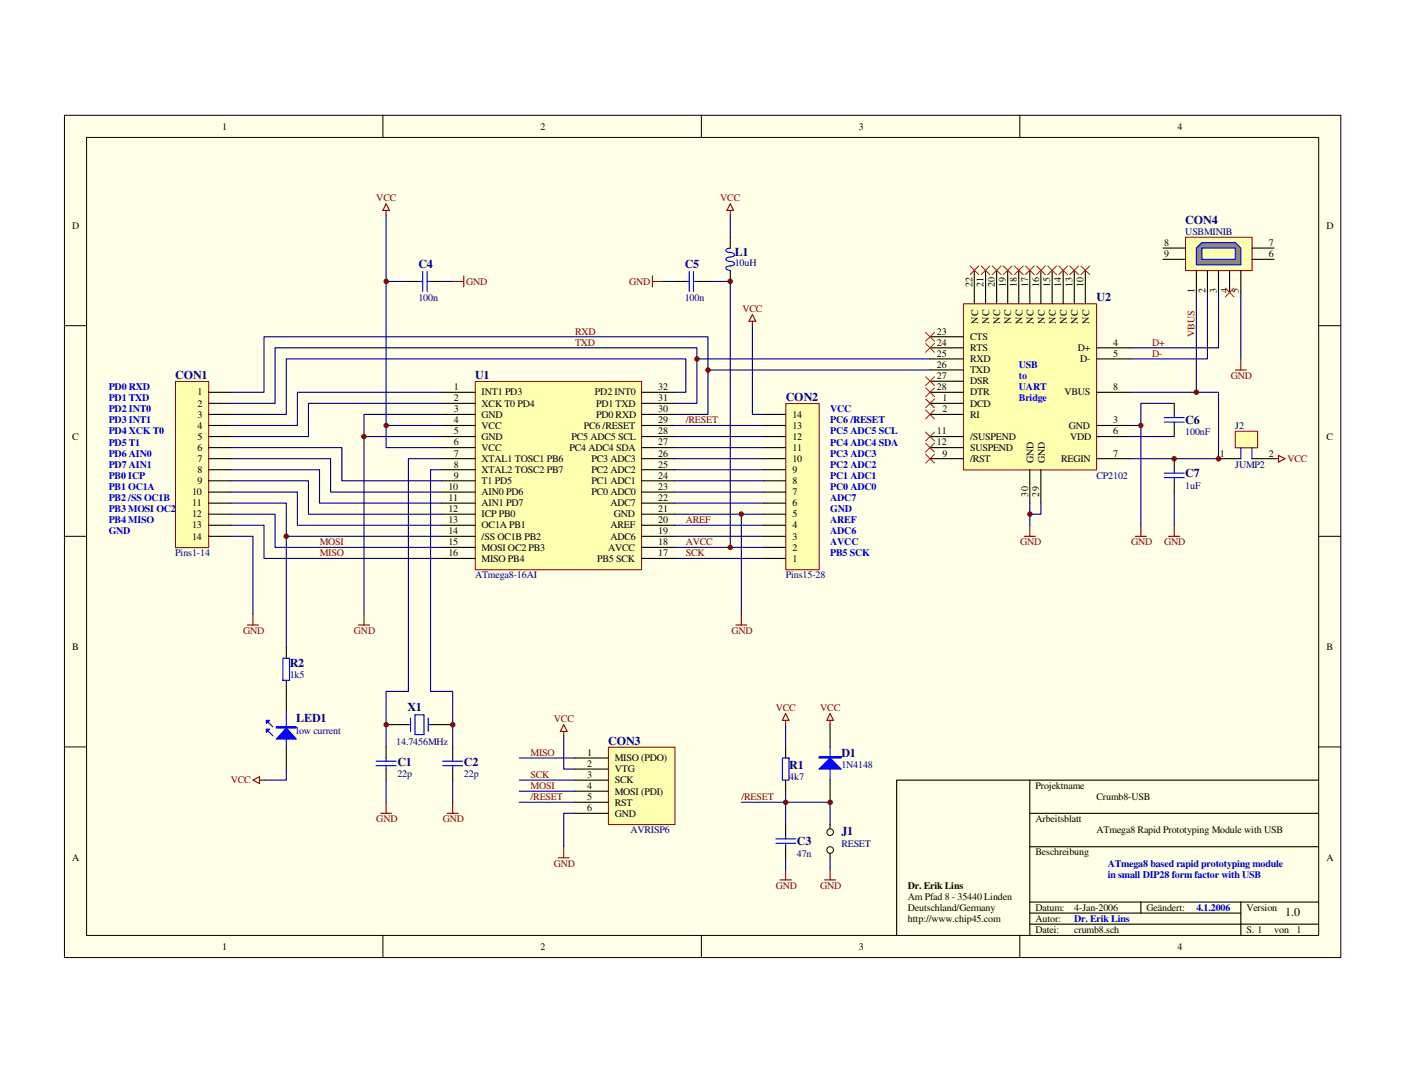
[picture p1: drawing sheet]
<svg xmlns="http://www.w3.org/2000/svg" width="279mm" height="216mm" viewBox="0 0 279 216" stroke-linecap="round" stroke-linejoin="round" font-family="sans-serif">
<path d="M12.8 22.9h254v167.6h-254z" fill="#ffffe8"/>
<g fill="none" stroke="#000" stroke-width=".2">
<path d="M12.8 22.9h254v167.6h-254zM17.2 27.3h245.2v158.8h-245.2zM76.2 22.9v4.4M139.6 22.9v4.4M202.9 22.9v4.4M12.8 64.8h4.4M262.4 64.8h4.4M12.8 106.7h4.4M262.4 106.7h4.4M12.8 148.6h4.4M262.4 148.6h4.4M76.2 186.1v4.4"/>
<path d="M139.6 186.1v4.4M202.9 186.1v4.4"/>
</g>
<g fill="none" stroke="#000" stroke-width=".22">
<path d="M81.3 56h2.2M85.7 56h2.2M57 128.8v2.2M57 135.4v6.6M57 148.6v4.4M76.8 148.6v2.2M76.8 153v2.2M76.8 144.2h4.5M85.7 144.2h4.4M90.1 148.6v2.2M90.1 153v2.2M204.9 155.2v30.9"/>
<path d="M262.4 155.2h-84v30.9M204.9 179.5h57.5M204.9 161.8h57.5M204.9 168.5h57.5M227 179.5v2.2M246.9 179.5v6.6M204.9 181.7h42M204.9 183.9h57.5"/>
</g>
<path d="M90.1 56h2.2M92.3 54.9v2.2M149.7 62.6l.7 1.3h-1.3zM149.7 63.9v.9M76.8 159.6v2.2M90.1 159.6v2.2M75.7 161.8h2.2M89 161.8h2.2" fill="none" stroke="#800000" stroke-width=".22"/>
<g fill="none" stroke="#00f" stroke-width=".22">
<path d="M83.5 56h.6M84.1 54v4M85 56h.7M85 54v4M56.3 131h1.3v4.4h-1.3zM53.4 143.8l.9 .9M53.4 145.5l.9 .9M57 142v6.6M74.8 152.4h4M74.8 151.5h4M76.8 150.8v.7M76.8 152.4v.6"/>
<path d="M81.3 144.2h.4M81.7 142.9v2.6M82.6 142.2h1.8v4h-1.8zM85.2 142.9v2.6M85.2 144.2h.5M88.1 152.4h4M88.1 151.5h4M90.1 150.8v.7M90.1 152.4v.6"/>
</g>
<path d="M87.9 56h2.2M76.8 155.2v4.4M90.1 155.2v4.4" fill="none" stroke="#000080" stroke-width=".22"/>
<path d="M57 144.9l2 2.2h-4z" fill="#00f"/>
<path d="M55 144.7h4v.2h-4zM57 144.9l2 2.2h-4z" fill="none" stroke="#00f" stroke-width=".22"/>
<path d="M55 144.8h4" fill="none" stroke="#00f" stroke-width=".21"/>
<path d="M53 143.3h.6l-.6 .7z" fill="#00f"/>
<path d="M53 143.3h.6l-.6 .7z" fill="none" stroke="#00f" stroke-width=".22"/>
<path d="M53 145.1h.6l-.6 .7z" fill="#00f"/>
<path d="M53 145.1h.6l-.6 .7z" fill="none" stroke="#00f" stroke-width=".22"/>
<path d="M50.3 155.2l1.3-.6v1.3zM51.6 155.2h.9" fill="none" stroke="#800000" stroke-width=".22"/>
<path d="M121.1 148.7h13.2v15.4h-13.2z" fill="#ffffb0"/>
<path d="M121.1 148.7h13.2v15.4h-13.2z" fill="none" stroke="#800000" stroke-width=".2"/>
<g fill="none" stroke="#000" stroke-width=".22">
<path d="M114.4 150.8h6.6M114.4 153h6.6M114.4 155.2h6.6M114.4 157.4h6.6M114.4 159.6h6.6M156.3 148.6v2.2M156.3 155.2v2.2M165.2 144.2v4.4M165.2 155.2v4.4M114.4 161.8h6.6M156.3 164v2.2M156.3 168.5v2.2"/>
<path d="M165.2 164v.9M165.2 169.8v.9"/>
</g>
<path d="M103.3 150.8h11.1M103.3 155.2h11.1M112.2 146.4v6.6h2.2M147.5 159.6h8.8M156.3 144.2v4.4M156.3 157.4v6.6M114.4 161.8h-2.2v6.7M156.3 170.7v2.2" fill="none" stroke="#000080" stroke-width=".22"/>
<path d="M112.2 144.2l.7 1.3h-1.4zM112.2 145.5v.9M156.3 143.3v.9M156.3 142l.7 1.3h-1.3zM111.1 170.7h2.2M112.2 168.5v2.2M155.2 175.1h2.3M156.3 172.9v2.2" fill="none" stroke="#800000" stroke-width=".22"/>
<path d="M155.7 150.8h1.3v4.4h-1.3zM163 150.6h4.4v.2h-4.4zM165.2 148.6v6.6M154.4 167.8h3.9M154.4 166.9h3.9M156.3 166.2v.7M156.3 167.8v.7" fill="none" stroke="#00f" stroke-width=".22"/>
<g fill="none" stroke="#000" stroke-width=".2">
<circle cx="165.2" cy="165.6" r=".66"/>
<circle cx="165.2" cy="169.1" r=".66"/>
</g>
<path d="M163 150.7h4.4" fill="none" stroke="#00f" stroke-width=".21"/>
<path d="M163 153l2.2-2.2 2.2 2.2z" fill="#00f"/>
<path d="M136.5 56h.7M137.2 54v4M138 56h.7M138 54v4M145.3 49.4a.72 .72 0 0 0-.9 .4 .77 .77 0 0 0 .9 .4 .6 .6 0 0 1 .8 .7l-.8 .2a.78 .78 0 0 0-.9 .5 1.03 1.03 0 0 0 1.3 .5l.5 .4a.96 .96 0 0 1-1.2 .4l-.5 .3-.1 .1a.78 .78 0 0 0 .9 .5M165.2 150.8l2.2 2.2h-4.4z" fill="none" stroke="#00f" stroke-width=".22"/>
<path d="M129.8 54.9v2.2M129.8 56h2.3M145.3 40.6l.7 1.3h-1.3zM145.3 41.9v.9M165.2 142l.7 1.3h-1.4zM165.2 143.3v.9M164.1 175.1h2.2M165.2 172.9v2.2" fill="none" stroke="#800000" stroke-width=".22"/>
<path d="M132.1 56h2.2M140.9 56h4.4M145.3 42.8v4.4M57 153v2.2h-4.5M103.3 159.6h11.1M103.3 157.4h11.1M156.3 159.6h8.9v4.4M165.2 170.7v2.2" fill="none" stroke="#000080" stroke-width=".22"/>
<path d="M134.3 56h2.2M138.7 56h2.2M145.3 47.2v2.2M145.3 53.8v2.2" fill="none" stroke="#000" stroke-width=".22"/>
<path d="M94.6 75.9h33.1v37.5h-33.1z" fill="#ffffb0"/>
<path d="M94.6 75.9h33.1v37.5h-33.1z" fill="none" stroke="#800000" stroke-width=".2"/>
<g fill="none" stroke="#000" stroke-width=".22">
<path d="M87.9 78.1h6.6M127.6 78.1h6.7M87.9 80.3h6.6M87.9 82.5h6.6M87.9 84.7h6.6M87.9 86.9h6.6M87.9 89.1h6.6M87.9 91.3h6.6M87.9 93.5h6.6M87.9 95.7h6.6M87.9 97.9h6.6M127.6 80.3h6.7"/>
<path d="M127.6 82.5h6.7M127.6 84.7h6.7M127.6 86.9h6.7M127.6 89.1h6.7M127.6 91.3h6.7M127.6 93.5h6.7M127.6 95.7h6.7M127.6 97.9h6.7M87.9 100.1h6.6M87.9 102.3h6.6M87.9 104.5h6.6M87.9 106.7h6.6"/>
<path d="M87.9 108.9h6.6M87.9 111.1h6.6M127.6 100.1h6.7M127.6 102.3h6.7M127.6 104.5h6.7M127.6 106.7h6.7M127.6 108.9h6.7M127.6 111.1h6.7"/>
</g>
<path d="M35 75.9h6.5v33.1h-6.5z" fill="#ffffb0"/>
<path d="M34.9 75.9h6.6v33.1h-6.6z" fill="none" stroke="#800000" stroke-width=".2"/>
<g fill="none" stroke="#000" stroke-width=".22">
<path d="M41.5 78.1h4.4M41.5 80.3h4.4M41.5 82.5h4.4M41.5 84.7h4.4M41.5 86.9h4.4M41.5 89.1h4.4M41.5 91.3h4.4M41.5 93.5h4.4M41.5 95.7h4.4M41.5 97.9h4.4M41.5 100.1h4.4M41.5 102.3h4.4"/>
<path d="M41.5 104.5h4.4M41.5 106.7h4.4"/>
</g>
<path d="M156.4 80.3h6.6v33.1h-6.6z" fill="#ffffb0"/>
<path d="M156.4 80.3h6.6v33.1h-6.6z" fill="none" stroke="#800000" stroke-width=".2"/>
<g fill="none" stroke="#000" stroke-width=".22">
<path d="M151.9 97.9h4.4M151.9 95.7h4.4M151.9 93.5h4.4M151.9 91.3h4.4M151.9 89.1h4.4M151.9 86.9h4.4M151.9 84.7h4.4M151.9 82.5h4.4M151.9 111.1h4.4M151.9 108.9h4.4M151.9 106.7h4.4M151.9 104.5h4.4"/>
<path d="M151.9 102.3h4.4M151.9 100.1h4.4"/>
</g>
<g fill="none" stroke="#000080" stroke-width=".22">
<path d="M76.8 42.8v46.3h11.1M76.8 56h4.5M145.3 56v52.9M45.9 78.1h6.6v-11.1h88.4v15.5h-6.6M87.9 78.1h-28.7v6.6h-13.3M134.3 78.1h2.2v-6.7h-79.5v11.1h-11.1M149.7 64.8v17.7h2.2M45.9 80.3h8.8v-11.1h84v11.1h-4.4M45.9 89.1h22.1v6.6h19.9M45.9 91.3h19.9v6.6h22.1M45.9 93.5h17.7v6.6h24.3M45.9 95.7h15.5v6.6h26.5"/>
<path d="M45.9 97.9h13.3v6.6h28.7M76.8 84.7h11.1M87.9 91.3h-6.6v46.3h-4.5v11M87.9 80.3h-26.5v6.6h-15.5M87.9 86.9h-15.5v35.3M87.9 82.5h-15.5v4.4M87.9 93.5h-2.2v44.1h4.4v11M134.3 97.9h17.6M134.3 95.7h17.6M134.3 93.5h17.6M134.3 91.3h17.6M134.3 89.1h17.6"/>
<path d="M134.3 86.9h17.6M134.3 84.7h17.6M45.9 106.7h4.4v15.5M45.9 100.1h11.1v6.6h30.9M45.9 102.3h8.8v6.6h33.2M45.9 104.5h6.6v6.6h35.4M57 106.7v22.1M134.3 111.1h17.6M134.3 108.9h17.6M134.3 106.7h17.6M134.3 104.5h17.6M134.3 102.3h17.6"/>
<path d="M134.3 100.1h17.6M147.5 102.3v19.9"/>
</g>
<path d="M76.8 40.6l.7 1.3h-1.3zM76.8 41.9v.9M49.2 124.4h2.2M50.3 122.2v2.2M71.3 124.4h2.2M72.4 122.2v2.2M146.4 124.4h2.2M147.5 122.2v2.2" fill="none" stroke="#800000" stroke-width=".22"/>
<path d="M191.8 60.5h26.4v33h-26.4z" fill="#ffffb0"/>
<path d="M191.7 60.5h26.5v33h-26.5z" fill="none" stroke="#800000" stroke-width=".2"/>
<g fill="none" stroke="#000" stroke-width=".22">
<path d="M193.9 53.8v6.6M196.1 53.8v6.6M198.3 53.8v6.6M200.5 53.8v6.6M202.7 53.8v6.6M204.9 53.8v6.6M207.1 53.8v6.6M209.4 53.8v6.6M211.6 53.8v6.6M213.8 53.8v6.6M216 53.8v6.6M185.1 78.1h6.6"/>
<path d="M185.1 71.4h6.6M185.1 69.2h6.6M185.1 75.9h6.6M185.1 73.6h6.6M185.1 67h6.6M218.2 78.1h6.6M218.2 71.4h6.6M218.2 69.2h6.6M185.1 91.3h6.6M185.1 86.9h6.6M185.1 89.1h6.6M185.1 82.5h6.6"/>
<path d="M185.1 80.3h6.6M204.9 93.5v6.6M207.1 93.5v6.6M218.2 91.3h6.6M218.2 86.9h6.6M218.2 84.7h6.6M233.7 80.3v2.2M233.7 84.7v2.2M233.7 91.3v2.2M233.7 95.7v2.2"/>
</g>
<path d="M231.7 84h4M231.7 83.1h4M231.7 95h4M231.7 94.1h4M233.7 82.5v.6M233.7 84v.7M233.7 93.5v.6M233.7 95v.7" fill="none" stroke="#00f" stroke-width=".22"/>
<path d="M245.8 73.6h2.2M246.9 71.4v2.2M203.8 106.7h2.2M204.9 104.5v2.2M225.9 106.7h2.2M227 104.5v2.2M232.5 106.7h2.3M233.7 104.5v2.2" fill="none" stroke="#800000" stroke-width=".22"/>
<path d="M246.9 58.2v13.2M224.8 84.7h2.2v19.8M224.8 86.9h8.9M233.7 80.3h-6.7v4.4M233.7 97.9v6.6M204.9 100.1v4.4M207.1 100.1v2.2h-2.2" fill="none" stroke="#000080" stroke-width=".22"/>
<g fill="none" stroke="#f00" stroke-width=".2">
<path d="M193 52.9l1.8 1.8M194.8 52.9l-1.8 1.8M195.2 52.9l1.8 1.8M197 52.9l-1.8 1.8M197.4 52.9l1.8 1.8M199.2 52.9l-1.8 1.8M199.6 52.9l1.8 1.8M201.4 52.9l-1.8 1.8M201.8 52.9l1.8 1.8M203.6 52.9l-1.8 1.8M204 52.9l1.8 1.8M205.8 52.9l-1.8 1.8"/>
<path d="M206.3 52.9l1.7 1.8M208 52.9l-1.7 1.8M208.5 52.9l1.8 1.8M210.3 52.9l-1.8 1.8M210.7 52.9l1.8 1.8M212.5 52.9l-1.8 1.8M212.9 52.9l1.8 1.8M214.7 52.9l-1.8 1.8M215.1 52.9l1.8 1.8M216.9 52.9l-1.8 1.8M184.2 88.2l1.8 1.8M186 88.2l-1.8 1.8"/>
</g>
<path d="M236 47.2h13.2v6.6h-13.2z" fill="#ffffb0"/>
<path d="M235.9 47.2h13.3v6.6h-13.3z" fill="none" stroke="#800000" stroke-width=".2"/>
<path d="M238.1 53.8v4.4M240.3 53.8v4.4M242.5 53.8v4.4M244.7 53.8v4.4" fill="none" stroke="#000" stroke-width=".22"/>
<path d="M238.1 49.4l1.1-1.1h6.6l1.1 1.1v3.3h-8.8z" fill-rule="evenodd" fill="#808080"/>
<path d="M239.2 48.3h6.6l1.1 1.1v3.3h-8.8v-3.3z" fill="none" stroke="#00f" stroke-width=".22"/>
<path d="M239.2 49.4h6.6v2.2h-6.6z" fill-rule="evenodd" fill="#ffffb0"/>
<path d="M239.2 49.4h6.6v2.2h-6.6z" fill="none" stroke="#00f" stroke-width=".22"/>
<path d="M231.4 51.6h4.5M231.4 49.4h4.5M246.9 53.8v4.4M249.1 51.6h4.4M249.1 49.4h4.4" fill="none" stroke="#000" stroke-width=".22"/>
<path d="M238.1 58.2v19.9h-13.3M240.3 58.2v13.2h-15.5M242.5 58.2v11h-17.7M224.8 91.3h8.9" fill="none" stroke="#000080" stroke-width=".22"/>
<path d="M243.8 57.3l1.8 1.8M245.6 57.3l-1.8 1.8" fill="none" stroke="#f00" stroke-width=".2"/>
<path d="M253.5 91.3h.9M254.4 90.6l1.3 .7-1.3 .6z" fill="none" stroke="#800000" stroke-width=".22"/>
<circle cx="205" cy="102.3" r=".45" fill="#800000"/>
<circle cx="205" cy="102.3" r=".45" fill="none" stroke="#800000" stroke-width=".2"/>
<circle cx="227" cy="84.7" r=".43" fill="#800000"/>
<circle cx="227" cy="84.7" r=".43" fill="none" stroke="#800000" stroke-width=".2"/>
<circle cx="90.1" cy="144.2" r=".45" fill="#800000"/>
<circle cx="90.1" cy="144.2" r=".45" fill="none" stroke="#800000" stroke-width=".2"/>
<circle cx="76.9" cy="144.2" r=".45" fill="#800000"/>
<circle cx="76.9" cy="144.2" r=".45" fill="none" stroke="#800000" stroke-width=".2"/>
<circle cx="145.3" cy="56" r=".44" fill="#800000"/>
<circle cx="145.3" cy="56" r=".44" fill="none" stroke="#800000" stroke-width=".2"/>
<circle cx="57" cy="106.7" r=".44" fill="#800000"/>
<circle cx="57" cy="106.7" r=".44" fill="none" stroke="#800000" stroke-width=".2"/>
<circle cx="72.4" cy="86.9" r=".43" fill="#800000"/>
<circle cx="72.4" cy="86.9" r=".43" fill="none" stroke="#800000" stroke-width=".2"/>
<circle cx="76.9" cy="84.7" r=".44" fill="#800000"/>
<circle cx="76.9" cy="84.7" r=".44" fill="none" stroke="#800000" stroke-width=".2"/>
<circle cx="76.9" cy="56" r=".45" fill="#800000"/>
<circle cx="76.9" cy="56" r=".45" fill="none" stroke="#800000" stroke-width=".2"/>
<circle cx="145.3" cy="108.9" r=".43" fill="#800000"/>
<circle cx="145.3" cy="108.9" r=".43" fill="none" stroke="#800000" stroke-width=".2"/>
<circle cx="147.5" cy="102.3" r=".44" fill="#800000"/>
<circle cx="147.5" cy="102.3" r=".44" fill="none" stroke="#800000" stroke-width=".2"/>
<circle cx="156.4" cy="159.7" r=".45" fill="#800000"/>
<circle cx="156.4" cy="159.7" r=".45" fill="none" stroke="#800000" stroke-width=".2"/>
<circle cx="165.2" cy="159.7" r=".45" fill="#800000"/>
<circle cx="165.2" cy="159.7" r=".45" fill="none" stroke="#800000" stroke-width=".2"/>
<path d="M140.9 73.6h44.2" fill="none" stroke="#000080" stroke-width=".22"/>
<circle cx="140.9" cy="73.6" r=".45" fill="#800000"/>
<circle cx="140.9" cy="73.6" r=".45" fill="none" stroke="#800000" stroke-width=".2"/>
<path d="M138.7 71.4h46.4" fill="none" stroke="#000080" stroke-width=".22"/>
<circle cx="138.7" cy="71.4" r=".45" fill="#800000"/>
<circle cx="138.7" cy="71.4" r=".45" fill="none" stroke="#800000" stroke-width=".2"/>
<g fill="none" stroke="#f00" stroke-width=".2">
<path d="M184.2 66.1l1.8 1.8M184.2 68.3l1.8 1.8M184.2 75l1.8 1.7M184.2 77.2l1.8 1.8M184.2 79.4l1.8 1.8M186 66.1l-1.8 1.8M186 68.3l-1.8 1.8M186 75l-1.8 1.7M186 77.2l-1.8 1.8M186 79.4l-1.8 1.8M184.2 81.6l1.8 1.8M184.2 90.4l1.8 1.8"/>
<path d="M184.2 86l1.8 1.8M186 81.6l-1.8 1.8M186 90.4l-1.8 1.8M186 86l-1.8 1.8"/>
</g>
<path d="M238.1 78.1h4.4v13.2h-8.8" fill="none" stroke="#000080" stroke-width=".22"/>
<circle cx="233.7" cy="91.3" r=".44" fill="#800000"/>
<circle cx="233.7" cy="91.3" r=".44" fill="none" stroke="#800000" stroke-width=".2"/>
<circle cx="238.1" cy="78" r=".44" fill="#800000"/>
<circle cx="238.1" cy="78" r=".44" fill="none" stroke="#800000" stroke-width=".2"/>
<path d="M242.5 91.3h4.4M249.1 91.3h4.4" fill="none" stroke="#000" stroke-width=".22"/>
<path d="M245.9 85.9h4.4v3.2h-4.4z" fill="#ffffb0"/>
<path d="M245.8 85.8h4.5v3.3h-4.5z" fill="none" stroke="#800000" stroke-width=".2"/>
<path d="M246.9 89.1v2.2M249.1 89.1v2.2" fill="none" stroke="#00f" stroke-width=".22"/>
<circle cx="242.5" cy="91.3" r=".45" fill="#800000"/>
<circle cx="242.5" cy="91.3" r=".45" fill="none" stroke="#800000" stroke-width=".2"/>
<g font-size="2.4" fill="#000080">
<text x="235.9" y="44.5">CON4</text>
<text x="83.3" y="53.3">C4</text>
<text x="136.3" y="53.3">C5</text>
<text x="146.2" y="50.9">L1</text>
<text x="218.2" y="59.9">U2</text>
<text x="34.9" y="75.4">CON1</text>
<text x="94.5" y="75.4">U1</text>
<text x="156.4" y="79.8">CON2</text>
<text x="235.9" y="84.4">C6</text>
<text x="235.9" y="95">C7</text>
<text x="57.7" y="132.7">R2</text>
<text x="59" y="143.7">LED1</text>
<text x="81.1" y="141.5">X1</text>
<text x="121" y="148.2">CON3</text>
<text x="79.1" y="152.4">C1</text>
<text x="92.3" y="152.4">C2</text>
<text x="157.1" y="153">R1</text>
<text x="167.4" y="150.6">D1</text>
<text x="167.4" y="166.2">J1</text>
<text x="158.6" y="168.2">C3</text>
</g>
<text font-size="2.4" x="255.8" y="182.2">1.0</text>
<g font-size="2">
<text x="44.2" y="25.8">1</text>
<text x="107.6" y="25.8">2</text>
<text x="170.9" y="25.8">3</text>
<text x="234.4" y="25.8">4</text>
<text x="14.4" y="45.6">D</text>
<text x="263.9" y="45.6">D</text>
<text x="231.7" y="51.1">9</text>
<text x="231.7" y="48.9">8</text>
<text x="252.5" y="48.9">7</text>
<text x="252.5" y="51.1">6</text>
<text x="193.5" y="57.1" transform="rotate(-90 193.5 57.1)">22</text>
<text x="195.7" y="57.1" transform="rotate(-90 195.7 57.1)">21</text>
<text x="198" y="57.1" transform="rotate(-90 198 57.1)">20</text>
<text x="200.2" y="57.1" transform="rotate(-90 200.2 57.1)">19</text>
<text x="202.4" y="57.1" transform="rotate(-90 202.4 57.1)">18</text>
<text x="204.6" y="57.1" transform="rotate(-90 204.6 57.1)">17</text>
<text x="206.8" y="57.1" transform="rotate(-90 206.8 57.1)">16</text>
<text x="209" y="57.1" transform="rotate(-90 209 57.1)">15</text>
<text x="211.2" y="57.1" transform="rotate(-90 211.2 57.1)">14</text>
<text x="213.4" y="57.1" transform="rotate(-90 213.4 57.1)">13</text>
<text x="215.6" y="57.1" transform="rotate(-90 215.6 57.1)">10</text>
<text x="237.7" y="58.2" transform="rotate(-90 237.7 58.2)">1</text>
<text x="239.9" y="58.2" transform="rotate(-90 239.9 58.2)">2</text>
<text x="242.1" y="58.2" transform="rotate(-90 242.1 58.2)">3</text>
<text x="244.3" y="58.2" transform="rotate(-90 244.3 58.2)">4</text>
<text x="246.5" y="58.2" transform="rotate(-90 246.5 58.2)">5</text>
<text x="194.6" y="64.4" transform="rotate(-90 194.6 64.4)">NC</text>
<text x="196.8" y="64.4" transform="rotate(-90 196.8 64.4)">NC</text>
<text x="199.1" y="64.4" transform="rotate(-90 199.1 64.4)">NC</text>
<text x="201.3" y="64.4" transform="rotate(-90 201.3 64.4)">NC</text>
<text x="203.5" y="64.4" transform="rotate(-90 203.5 64.4)">NC</text>
<text x="205.7" y="64.4" transform="rotate(-90 205.7 64.4)">NC</text>
<text x="207.9" y="64.4" transform="rotate(-90 207.9 64.4)">NC</text>
<text x="210.1" y="64.4" transform="rotate(-90 210.1 64.4)">NC</text>
<text x="212.3" y="64.4" transform="rotate(-90 212.3 64.4)">NC</text>
<text x="214.5" y="64.4" transform="rotate(-90 214.5 64.4)">NC</text>
<text x="216.7" y="64.4" transform="rotate(-90 216.7 64.4)">NC</text>
<text x="186.4" y="71">25</text>
<text x="186.4" y="68.8">24</text>
<text x="186.4" y="66.6">23</text>
<text x="193" y="69.9">RTS</text>
<text x="193" y="67.7">CTS</text>
<text x="214.5" y="69.9">D+</text>
<text x="221.5" y="71">5</text>
<text x="221.5" y="68.8">4</text>
<text x="90.3" y="77.6">1</text>
<text x="131" y="77.6">32</text>
<text x="186.4" y="77.6">28</text>
<text x="186.4" y="75.4">27</text>
<text x="186.4" y="73.2">26</text>
<text x="193" y="76.5">DSR</text>
<text x="193" y="74.3">TXD</text>
<text x="193" y="72.1">RXD</text>
<text x="214.9" y="72.1">D-</text>
<text x="221.5" y="77.6">8</text>
<text x="39.3" y="78.7">1</text>
<text x="39.3" y="80.9">2</text>
<text x="39.3" y="83.1">3</text>
<text x="90.3" y="79.8">2</text>
<text x="90.3" y="82">3</text>
<text x="95.8" y="78.7">INT1 PD3</text>
<text x="95.8" y="80.9">XCK T0 PD4</text>
<text x="95.8" y="83.1">GND</text>
<text x="118.4" y="78.7">PD2 INT0</text>
<text x="118.6" y="83.1">PD0 RXD</text>
<text x="118.6" y="80.9">PD1 TXD</text>
<text x="131" y="82">30</text>
<text x="131" y="79.8">31</text>
<text x="157.7" y="83.1">14</text>
<text x="187.5" y="82">2</text>
<text x="187.5" y="79.8">1</text>
<text x="193" y="83.1">RI</text>
<text x="193" y="80.9">DCD</text>
<text x="193" y="78.7">DTR</text>
<text x="211.8" y="78.7">VBUS</text>
<text x="14.4" y="87.5">C</text>
<text x="39.3" y="85.3">4</text>
<text x="39.3" y="87.5">5</text>
<text x="39.3" y="89.7">6</text>
<text x="90.3" y="84.2">4</text>
<text x="90.3" y="86.4">5</text>
<text x="90.3" y="88.6">6</text>
<text x="95.8" y="85.3">VCC</text>
<text x="95.8" y="87.5">GND</text>
<text x="95.8" y="89.7">VCC</text>
<text x="113.3" y="89.7">PC4 ADC4 SDA</text>
<text x="113.7" y="87.5">PC5 ADC5 SCL</text>
<text x="116.2" y="85.3">PC6 /RESET</text>
<text x="131" y="88.6">27</text>
<text x="131" y="86.4">28</text>
<text x="131" y="84.2">29</text>
<text x="157.7" y="89.7">11</text>
<text x="157.7" y="87.5">12</text>
<text x="157.7" y="85.3">13</text>
<text x="186.4" y="88.6">12</text>
<text x="186.4" y="86.4">11</text>
<text x="193" y="89.7">SUSPEND</text>
<text x="193" y="87.5">/SUSPEND</text>
<text x="212.7" y="85.3">GND</text>
<text x="212.9" y="87.5">VDD</text>
<text x="221.5" y="86.4">6</text>
<text x="221.5" y="84.2">3</text>
<text x="263.9" y="87.5">C</text>
<text x="39.3" y="91.9">7</text>
<text x="39.3" y="94.1">8</text>
<text x="90.3" y="90.8">7</text>
<text x="90.3" y="93">8</text>
<text x="90.3" y="95.2">9</text>
<text x="95.8" y="91.9">XTAL1 TOSC1 PB6</text>
<text x="95.8" y="94.1">XTAL2 TOSC2 PB7</text>
<text x="117.7" y="94.1">PC2 ADC2</text>
<text x="117.7" y="91.9">PC3 ADC3</text>
<text x="131" y="95.2">24</text>
<text x="131" y="93">25</text>
<text x="131" y="90.8">26</text>
<text x="157.7" y="94.1">9</text>
<text x="157.7" y="91.9">10</text>
<text x="187.5" y="90.8">9</text>
<text x="193" y="91.9">/RST</text>
<text x="205.7" y="92.2" transform="rotate(-90 205.7 92.2)">GND</text>
<text x="207.9" y="92.2" transform="rotate(-90 207.9 92.2)">GND</text>
<text x="211.2" y="91.9">REGIN</text>
<text x="221.5" y="90.8">7</text>
<text x="242.7" y="90.8">1</text>
<text x="252.5" y="90.8">2</text>
<text x="38.2" y="98.6">10</text>
<text x="38.2" y="100.8">11</text>
<text x="39.3" y="96.4">9</text>
<text x="89.2" y="97.5">10</text>
<text x="89.2" y="99.7">11</text>
<text x="89.2" y="101.9">12</text>
<text x="95.8" y="96.4">T1 PD5</text>
<text x="95.8" y="98.6">AIN0 PD6</text>
<text x="95.8" y="100.8">AIN1 PD7</text>
<text x="117.7" y="98.6">PC0 ADC0</text>
<text x="117.7" y="96.4">PC1 ADC1</text>
<text x="121.5" y="100.8">ADC7</text>
<text x="131" y="97.5">23</text>
<text x="131" y="101.9">21</text>
<text x="131" y="99.7">22</text>
<text x="157.7" y="100.8">6</text>
<text x="157.7" y="98.6">7</text>
<text x="157.7" y="96.4">8</text>
<text x="204.6" y="98.8" transform="rotate(-90 204.6 98.8)">30</text>
<text x="206.8" y="98.8" transform="rotate(-90 206.8 98.8)">29</text>
<text x="38.2" y="103">12</text>
<text x="38.2" y="105.2">13</text>
<text x="38.2" y="107.4">14</text>
<text x="89.2" y="104.1">13</text>
<text x="89.2" y="106.3">14</text>
<text x="95.8" y="103">ICP PB0</text>
<text x="95.8" y="105.2">OC1A PB1</text>
<text x="95.8" y="107.4">/SS OC1B PB2</text>
<text x="121.5" y="107.4">ADC6</text>
<text x="121.5" y="105.2">AREF</text>
<text x="122.1" y="103">GND</text>
<text x="131" y="106.3">19</text>
<text x="131" y="104.1">20</text>
<text x="157.7" y="107.4">3</text>
<text x="157.7" y="105.2">4</text>
<text x="157.7" y="103">5</text>
<text x="89.2" y="108.5">15</text>
<text x="89.2" y="110.7">16</text>
<text x="95.8" y="109.6">MOSI OC2 PB3</text>
<text x="95.8" y="111.8">MISO PB4</text>
<text x="118.8" y="111.8">PB5 SCK</text>
<text x="121" y="109.6">AVCC</text>
<text x="131" y="110.7">17</text>
<text x="131" y="108.5">18</text>
<text x="157.7" y="111.8">1</text>
<text x="157.7" y="109.6">2</text>
<text x="14.4" y="129.4">B</text>
<text x="263.9" y="129.4">B</text>
<text x="116.8" y="150.4">1</text>
<text x="116.8" y="152.6">2</text>
<text x="116.8" y="154.8">3</text>
<text x="122.3" y="151.5">MISO (PDO)</text>
<text x="122.3" y="153.7">VTG</text>
<text x="122.3" y="155.9">SCK</text>
<text x="116.8" y="157">4</text>
<text x="116.8" y="159.2">5</text>
<text x="116.8" y="161.4">6</text>
<text x="122.3" y="158.1">MOSI (PDI)</text>
<text x="122.3" y="160.3">RST</text>
<text x="206.1" y="157">Projektname</text>
<text x="218.2" y="159.2">Crumb8-USB</text>
<text x="122.3" y="162.5">GND</text>
<text x="206.1" y="163.6">Arbeitsblatt</text>
<text x="218.2" y="165.8">ATmega8 Rapid Prototyping Module with USB</text>
<text x="14.4" y="171.3">A</text>
<text x="206.1" y="170.2">Beschreibung</text>
<text x="263.9" y="171.3">A</text>
<text x="180.7" y="176.9">Dr. Erik Lins</text>
<text x="180.7" y="179">Am Pfad 8 - 35440 Linden</text>
<text x="180.7" y="181.2">Deutschland/Germany</text>
<text x="180.7" y="183.5">http://www.chip45.com</text>
<text x="206.1" y="181.2">Datum:</text>
<text x="206.1" y="185.7">Datei:</text>
<text x="206.1" y="183.5">Autor:</text>
<text x="213.8" y="181.2">4-Jan-2006</text>
<text x="213.8" y="185.7">crumb8.sch</text>
<text x="228.2" y="181.2">Geändert:</text>
<text x="248" y="181.2">Version</text>
<text x="248" y="185.7">S. 1</text>
<text x="253.6" y="185.7">von</text>
<text x="258" y="185.7">1</text>
<text x="44.2" y="189">1</text>
<text x="107.6" y="189">2</text>
<text x="170.9" y="189">3</text>
<text x="234.4" y="189">4</text>
</g>
<g font-size="2" fill="#800000">
<text x="74.9" y="40.1">VCC</text>
<text x="143.3" y="40.1">VCC</text>
<text x="92.8" y="56.6">GND</text>
<text x="125.2" y="56.6">GND</text>
<text x="147.7" y="62.1">VCC</text>
<text x="114.4" y="66.6">RXD</text>
<text x="114.4" y="68.8">TXD</text>
<text x="229.3" y="68.8">D+</text>
<text x="229.3" y="71">D-</text>
<text x="237.7" y="67.1" transform="rotate(-90 237.7 67.1)">VBUS</text>
<text x="244.9" y="75.4">GND</text>
<text x="136.5" y="84.2">/RESET</text>
<text x="256.2" y="91.9">VCC</text>
<text x="136.5" y="104.1">AREF</text>
<text x="63.6" y="110.7">MISO</text>
<text x="63.6" y="108.5">MOSI</text>
<text x="136.5" y="110.7">SCK</text>
<text x="136.5" y="108.5">AVCC</text>
<text x="203" y="108.5">GND</text>
<text x="225.1" y="108.5">GND</text>
<text x="231.7" y="108.5">GND</text>
<text x="48.4" y="126.1">GND</text>
<text x="70.4" y="126.1">GND</text>
<text x="145.5" y="126.1">GND</text>
<text x="110.2" y="143.8">VCC</text>
<text x="154.4" y="141.6">VCC</text>
<text x="163.2" y="141.6">VCC</text>
<text x="45.9" y="155.9">VCC</text>
<text x="105.6" y="150.4">MISO</text>
<text x="105.6" y="154.8">SCK</text>
<text x="105.6" y="157">MOSI</text>
<text x="105.6" y="159.2">/RESET</text>
<text x="147.5" y="159.2">/RESET</text>
<text x="74.9" y="163.6">GND</text>
<text x="88.1" y="163.6">GND</text>
<text x="110.2" y="172.4">GND</text>
<text x="154.4" y="176.8">GND</text>
<text x="163.2" y="176.8">GND</text>
</g>
<g font-size="2" fill="#000080">
<text x="235.9" y="46.7">USBMINIB</text>
<text x="146.2" y="52.9">10uH</text>
<text x="83.3" y="59.9">100n</text>
<text x="136.3" y="59.9">100n</text>
<text x="235.9" y="86.7">100nF</text>
<text x="245.8" y="85.3">J2</text>
<text x="218.2" y="95.2">CP2102</text>
<text x="245.8" y="93">JUMP2</text>
<text x="235.9" y="97.2">1uF</text>
<text x="34.9" y="110.7">Pins1-14</text>
<text x="94.5" y="115.1">ATmega8-16AI</text>
<text x="156.4" y="115.1">Pins15-28</text>
<text x="57.7" y="135">1k5</text>
<text x="59" y="146">low current</text>
<text x="78.9" y="148.2">14.7456MHz</text>
<text x="79.1" y="154.6">22p</text>
<text x="92.3" y="154.6">22p</text>
<text x="157.1" y="155.2">4k7</text>
<text x="167.4" y="152.8">1N4148</text>
<text x="125.5" y="165.8">AVRISP6</text>
<text x="158.6" y="170.4">47n</text>
<text x="167.4" y="168.4">RESET</text>
</g>
<g font-size="2" fill="#00f">
<text x="21.6" y="77.6">PD0 RXD</text>
<text x="202.8" y="73.2">USB</text>
<text x="202.8" y="75.4">to</text>
<text x="202.8" y="77.6">UART</text>
<text x="21.6" y="79.8">PD1 TXD</text>
<text x="21.6" y="82">PD2 INT0</text>
<text x="165.2" y="82">VCC</text>
<text x="202.8" y="79.8">Bridge</text>
<text x="21.6" y="84.2">PD3 INT1</text>
<text x="21.6" y="86.4">PD4 XCK T0</text>
<text x="21.6" y="88.7">PD5 T1</text>
<text x="165.2" y="88.7">PC4 ADC4 SDA</text>
<text x="165.2" y="86.4">PC5 ADC5 SCL</text>
<text x="165.2" y="84.2">PC6 /RESET</text>
<text x="21.6" y="90.9">PD6 AIN0</text>
<text x="21.6" y="93.1">PD7 AIN1</text>
<text x="21.6" y="95.3">PB0 ICP</text>
<text x="165.2" y="95.3">PC1 ADC1</text>
<text x="165.2" y="93.1">PC2 ADC2</text>
<text x="165.2" y="90.9">PC3 ADC3</text>
<text x="21.6" y="97.5">PB1 OC1A</text>
<text x="21.6" y="99.7">PB2 /SS OC1B</text>
<text x="21.6" y="101.9">PB3 MOSI OC2</text>
<text x="165.2" y="101.9">GND</text>
<text x="165.2" y="99.7">ADC7</text>
<text x="165.2" y="97.5">PC0 ADC0</text>
<text x="21.6" y="104.1">PB4 MISO</text>
<text x="21.6" y="106.3">GND</text>
<text x="165.2" y="106.3">ADC6</text>
<text x="165.2" y="104.1">AREF</text>
<text x="165.2" y="110.7">PB5 SCK</text>
<text x="165.2" y="108.5">AVCC</text>
<text x="220.4" y="172.5">ATmega8 based rapid prototyping module</text>
<text x="220.4" y="174.7">in small DIP28 form factor with USB</text>
<text x="213.8" y="183.5">Dr. Erik Lins</text>
<text x="238.1" y="181.3">4.1.2006</text>
</g>
</svg>
